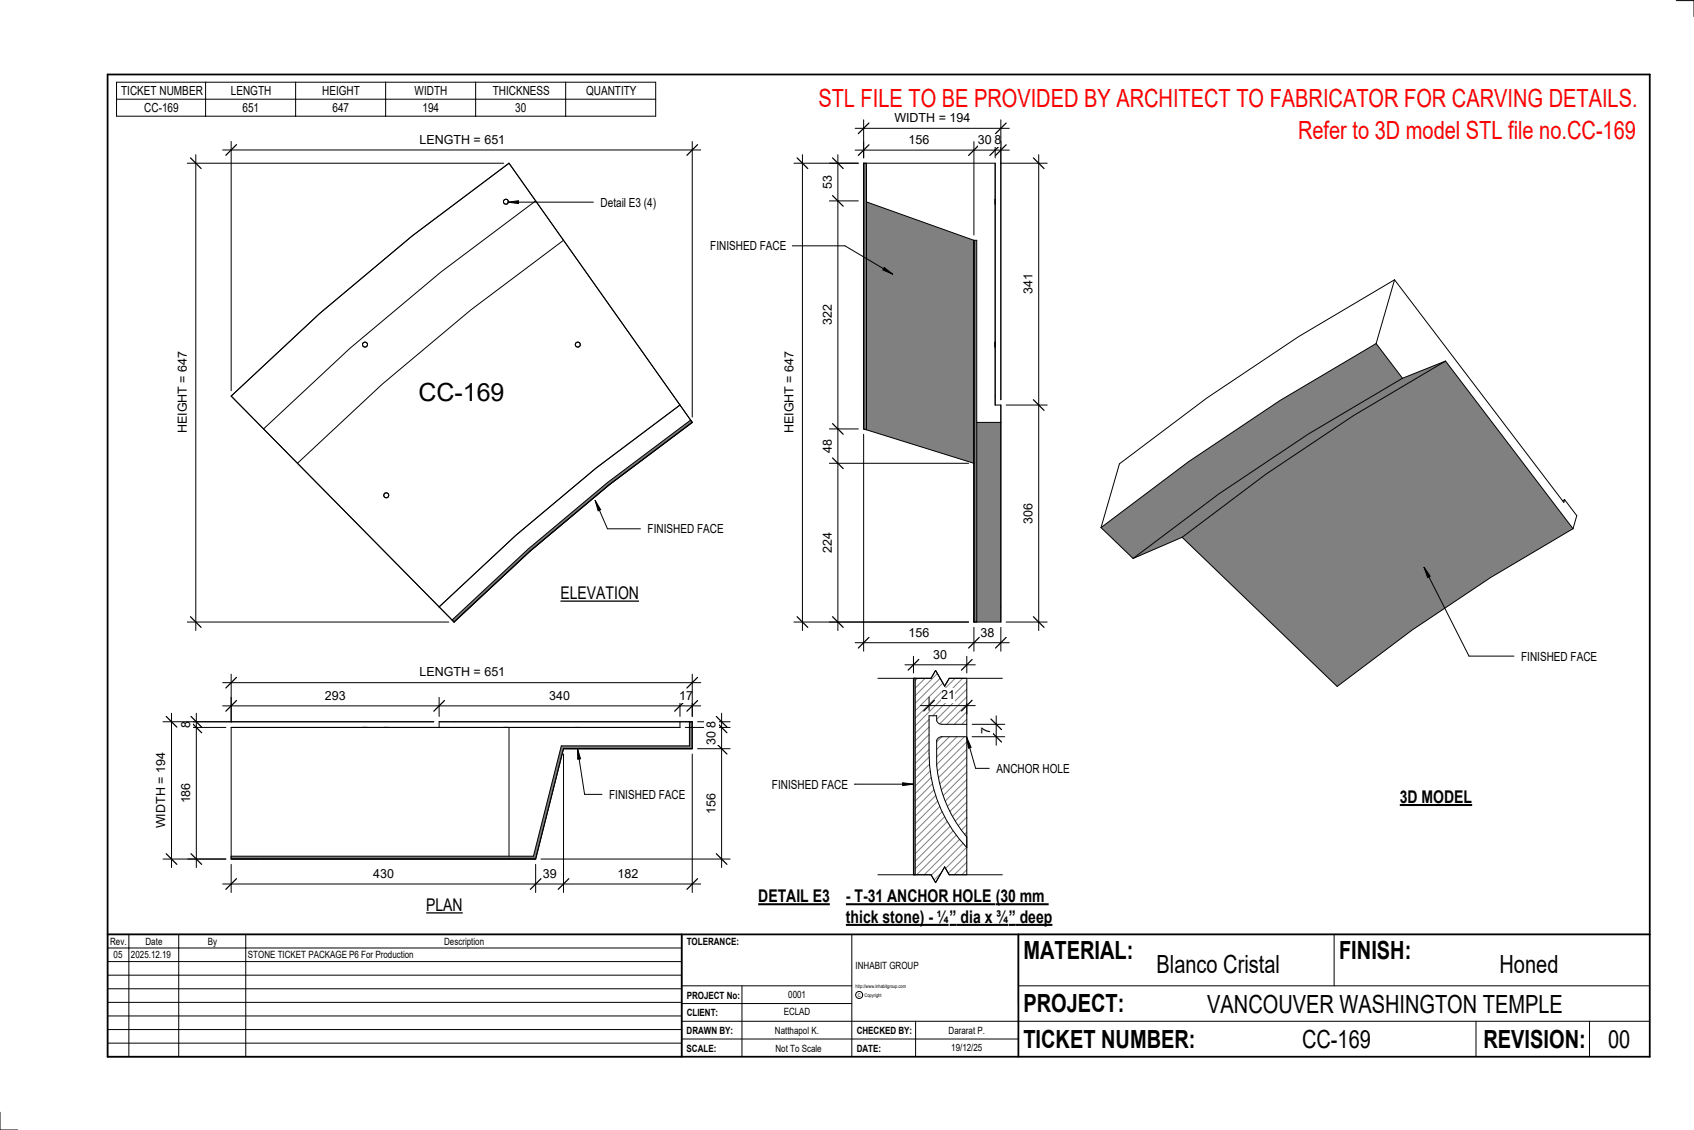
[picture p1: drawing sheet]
<svg xmlns="http://www.w3.org/2000/svg" width="914mm" height="610mm" viewBox="0 0 914 610" stroke-linecap="round" stroke-linejoin="round" font-family="sans-serif">
<g fill="#808080">
<path d="M638 290l45-34 48-32 49-29 69 90-44 26-43 29-40 30z"/>
<path d="M612 301a1052 1052 0 0 1 145-97l23-9-49 29-48 32-45 34z"/>
<path d="M594 285l48-36 49-33 52-31 14 19-51 30-48 32-46 35z"/>
</g>
<g fill="none" stroke="#000" stroke-width=".54">
<path d="M753 151l-52 31-49 33-48 35-10 35M753 151l-10 34M753 151l91 120 1-1M743 185l-52 31-49 33-48 36M743 185l14 19M780 195l-49 29-48 32-45 34M780 195l-23 9M780 195l69 90M757 204l-51 30-48 32-46 35M845 270h-2M845 270l6 8-2 7M594 285l18 16"/>
<path d="M638 290l-26 11M849 285l-44 26-43 29-40 30-84-80"/>
</g>
<g fill="#808080">
<path d="M468 109l58 21v120l-58-18z"/>
<path d="M527 228h13v108h-13z"/>
</g>
<path d="M526 130v206h1v-206zM466 88v143l2 1v-144z" fill="#7c7c7c"/>
<g fill="none" stroke="#000" stroke-width=".54">
<path d="M466 88v126M466 88v143M466 88h71M468 88v144l-2-1M537 88v126M537 88v131h3M466 108v123M468 109l58 21M537 107v3zM526 130v120l-60-19M526 130v206M526 130h1v206"/>
<path d="M537 185v2zM540 219v117M540 219v9M526 228v108M527 228h13M540 228v108M526 336h14"/>
</g>
<path d="M244 334l41-38 43-36 45-33 1 1-45 33-43 36-41 39z" fill="#7c7c7c"/>
<g fill="none" stroke="#000" stroke-width=".54">
<path d="M275 88l-52 39-50 42-48 45 120 122 41-39 43-36 45-33M275 88l99 140M275 88l14 20M367 219l-45 33-44 37-41 38M142 231l47-43 49-41 51-39 15 22-50 37-48 40-45 43zM244 334l41-38 43-36 45-33 1 1-45 33-43 36-41 39z"/>
<circle cx="273" cy="109" r="1.3"/>
<circle cx="197" cy="186" r="1.3"/>
<circle cx="312" cy="186" r="1.3"/>
<circle cx="208" cy="267" r="1.3"/>
</g>
<path d="M125 462h163l15-60h69v-13h2v15h-70l-15 59h-164z" fill="#7c7c7c"/>
<g fill="none" stroke="#000" stroke-width=".54">
<path d="M125 392h150M125 392v71M125 392h112M196 392h2zM207 392h3zM237 392h74M237 389h130M237 389h137M237 389v3M272 392h2zM275 392v70M275 392h92"/>
<path d="M311 392h2M313 392h54M367 389v3M367 389h7M372 389v13h-69l-15 60h-163M374 389v15M304 404l-15 59M304 404h70M125 463h150M125 463h164M142 463h147"/>
</g>
<path d="M494 366v106h9l2 4 5-8 2 4h10v-15a73 73 0 0 1-20-50v-21h4v3l2 2h14v-25h-10l-2 4-5-8-2 4zM506 398v1a67 67 0 0 0 4 32 69 69 0 0 0 12 21v-55h-14z" fill="#fff"/>
<path d="M493 366h1v106h-1z" fill="#7c7c7c"/>
<g fill="none" stroke="#808080" stroke-width=".54">
<path d="M495 366l-1 1M499 366l-5 5M506 363l-12 12M507 366l-13 13M509 368l-15 15M516 366l-22 21M520 366l-26 26M522 368l-19 18M522 372l-16 16M522 376l-15 15M522 380l-11 11M502 388l-8 8"/>
<path d="M502 392l-8 8M502 396l-8 8M508 397l-2 3M512 397l-6 7M517 397l-11 11M521 397l-15 15M522 384l-7 7M522 388l-3 3M502 400l-8 8M502 404l-8 8M502 408l-8 8M502 412l-8 8"/>
<path d="M502 416l-8 8M503 419l-9 9M522 400l-16 16M522 404l-15 16M522 408l-15 15M522 412l-14 14M522 416l-13 13M503 423l-9 9M504 426l-10 10M505 429l-11 11M506 432l-12 12M507 435l-13 13"/>
<path d="M509 438l-15 14M522 421l-12 11M522 425l-11 10M522 429l-9 9M522 433l-8 7M522 437l-6 6M510 441l-16 15M511 443l-17 18M513 446l-19 19M514 448l-20 21M516 451l-21 21M518 453l-19 19"/>
<path d="M520 455l-17 17M522 457l-12 12M522 441l-5 4M522 445l-3 3M522 449l-1 1M508 471l-4 4M522 461l-10 10M522 465l-7 7M522 469l-3 3"/>
</g>
<path d="M448 88h15M452 83v257M448 108h15M448 231h15M448 250h75M448 336h75M493 366h10l2-4 5 8 2-4h10v106h-10l-2-4-5 8-2-4h-10zM494 366v106M522 391h-14l-2-2v-3h-4a112 112 0 0 0 4 45 73 73 0 0 0 16 26M522 397h-14l-2 2a67 67 0 0 0 6 37 69 69 0 0 0 10 16" fill="none" stroke="#000" stroke-width=".54"/>
<path d="M449 85l6 6M449 106l6 5M449 229l6 5M449 247l6 6M449 333l6 5" fill="none" stroke="#000" stroke-width=".67"/>
<g fill="#fff">
<path d="M443 287h7v11h-7z"/>
<path d="M443 237h7v7h-7z"/>
<path d="M443 164h7v11h-7z"/>
<path d="M443 95h7v7h-7z"/>
</g>
<path d="M429 88h34M433 83v257M429 336h94" fill="none" stroke="#000" stroke-width=".54"/>
<path d="M430 85l6 6M430 333l6 5" fill="none" stroke="#000" stroke-width=".67"/>
<path d="M422 190h8v44h-8z" fill="#fff"/>
<path d="M466 76v9M526 76v51M537 76v9M540 76v140M462 81h83" fill="none" stroke="#000" stroke-width=".54"/>
<path d="M469 78l-6 6M529 78l-6 6M540 78l-6 6M543 78l-6 6" fill="none" stroke="#000" stroke-width=".67"/>
<g fill="#fff">
<path d="M490 72h11v7h-11z"/>
<path d="M528 72h7v7h-7z"/>
<path d="M537 72h4v7h-4z"/>
</g>
<path d="M466 234v117M526 338v13M540 338v13M462 347h83" fill="none" stroke="#000" stroke-width=".54"/>
<path d="M469 344l-6 6M529 344l-6 6M543 344l-6 6" fill="none" stroke="#000" stroke-width=".67"/>
<g fill="#fff">
<path d="M490 337h11v8h-11z"/>
<path d="M529 337h8v8h-8z"/>
</g>
<path d="M462 69h83M466 65v20M540 65v151" fill="none" stroke="#000" stroke-width=".54"/>
<path d="M469 66l-6 6M543 66l-6 6" fill="none" stroke="#000" stroke-width=".67"/>
<path d="M483 60h41v7h-41z" fill="#fff"/>
<path d="M540 88h25M561 83v257M543 219h22M543 336h22" fill="none" stroke="#000" stroke-width=".54"/>
<path d="M558 85l6 6M558 216l6 5M558 333l6 5" fill="none" stroke="#000" stroke-width=".67"/>
<g fill="#fff">
<path d="M551 272h8v11h-8z"/>
<path d="M551 148h8v11h-8z"/>
</g>
<path d="M274 109l6-1v2z" fill="#000"/>
<path d="M274 109l6-1v2zM274 109h46" fill="none" stroke="#000" stroke-width=".54"/>
<g fill="#fff">
<path d="M324 105h30v8h-30z"/>
<path d="M226 204h47v15h-47z"/>
</g>
<path d="M125 76v135M374 76v149M120 81h258" fill="none" stroke="#000" stroke-width=".54"/>
<path d="M128 78l-6 6M377 78l-6 6" fill="none" stroke="#000" stroke-width=".67"/>
<path d="M226 71h46v8h-46z" fill="#fff"/>
<path d="M101 88h171M106 83v257M101 336h141" fill="none" stroke="#000" stroke-width=".54"/>
<path d="M103 85l6 6M103 333l6 5" fill="none" stroke="#000" stroke-width=".67"/>
<path d="M95 190h7v44h-7z" fill="#fff"/>
<path d="M101 392h21M101 389h133M106 385v83M101 463h21" fill="none" stroke="#000" stroke-width=".54"/>
<path d="M103 390l6 5M103 386l6 6M103 461l6 5" fill="none" stroke="#000" stroke-width=".67"/>
<g fill="#fff">
<path d="M97 389h7v4h-7z"/>
<path d="M97 422h7v11h-7z"/>
</g>
<path d="M370 392h24M377 389h17M390 385v83M377 404h17M292 463h102" fill="none" stroke="#000" stroke-width=".54"/>
<path d="M387 390l5 5M387 386l5 6M387 401l5 6M387 461l5 5" fill="none" stroke="#000" stroke-width=".67"/>
<g fill="#fff">
<path d="M380 389h8v4h-8z"/>
<path d="M380 395h8v7h-8z"/>
<path d="M380 428h8v11h-8z"/>
</g>
<path d="M88 389h146M93 385v83M88 463h34" fill="none" stroke="#000" stroke-width=".54"/>
<path d="M90 386l5 6M90 461l5 5" fill="none" stroke="#000" stroke-width=".67"/>
<path d="M83 406h8v41h-8z" fill="#fff"/>
<path d="M125 376v14M237 376v10M367 376v10M374 376v10M120 381h258" fill="none" stroke="#000" stroke-width=".54"/>
<path d="M128 378l-6 6M240 378l-6 6M370 378l-6 6M377 378l-6 6" fill="none" stroke="#000" stroke-width=".67"/>
<g fill="#fff">
<path d="M175 371h11v8h-11z"/>
<path d="M297 371h11v8h-11z"/>
<path d="M367 371h7v8h-7z"/>
</g>
<path d="M120 368h258M125 364v26M374 364v22" fill="none" stroke="#000" stroke-width=".54"/>
<path d="M128 365l-6 6M377 365l-6 6" fill="none" stroke="#000" stroke-width=".67"/>
<path d="M226 359h46v7h-46z" fill="#fff"/>
<path d="M304 407v74M374 407v74M120 477h258M125 466v15M289 466v15" fill="none" stroke="#000" stroke-width=".54"/>
<path d="M128 474l-6 6M292 474l-6 6M307 474l-6 6M377 474l-6 6" fill="none" stroke="#000" stroke-width=".67"/>
<g fill="#fff">
<path d="M201 467h11v8h-11z"/>
<path d="M293 467h7v8h-7z"/>
<path d="M333 467h11v8h-11z"/>
</g>
<path d="M474 366h29l2-4 5 8 2-4h29M461 423h32M487 422l6 1-6 1zM474 472h29l2 4 5-8 2 4h29" fill="none" stroke="#000" stroke-width=".54"/>
<path d="M487 422l6 1-6 1z" fill="#000"/>
<g fill="#fff">
<path d="M417 419h40v8h-40z"/>
<path d="M409 478h39v11h-39z"/>
</g>
<path d="M409 488h39" fill="none" stroke="#000" stroke-width="1.1" stroke-linecap="butt"/>
<g fill="#fff">
<path d="M457 478h80v11h-80z"/>
<path d="M537 478h29v11h-29z"/>
<path d="M457 489h56v11h-56z"/>
<path d="M513 489h3v11h-3z"/>
<path d="M516 489h28v11h-28z"/>
<path d="M544 489h4v11h-4z"/>
<path d="M548 489h20v11h-20z"/>
</g>
<path d="M457 488h80M457 499h55M513 499h31M537 488h29M544 499h24" fill="none" stroke="#000" stroke-width="1.1" stroke-linecap="butt"/>
<path d="M525 397h17M525 391h17M538 386v16" fill="none" stroke="#000" stroke-width=".54"/>
<path d="M535 395l6 5M535 388l6 6" fill="none" stroke="#000" stroke-width=".67"/>
<path d="M528 392h8v4h-8z" fill="#fff"/>
<path d="M502 376v7M522 379v6M497 381h29" fill="none" stroke="#000" stroke-width=".54"/>
<path d="M504 378l-5 6M525 378l-6 6" fill="none" stroke="#000" stroke-width=".67"/>
<path d="M508 371h7v8h-7z" fill="#fff"/>
<path d="M522 398l2 5-1 1z" fill="#000"/>
<path d="M522 398l2 5-1 1zM522 398l5 17h7" fill="none" stroke="#000" stroke-width=".54"/>
<path d="M538 411h39v7h-39z" fill="#fff"/>
<path d="M488 359h38M493 354v9M522 354v9" fill="none" stroke="#000" stroke-width=".54"/>
<path d="M496 356l-6 6M525 356l-6 6" fill="none" stroke="#000" stroke-width=".67"/>
<path d="M504 349h7v8h-7z" fill="#fff"/>
<g fill="none" stroke="#000" stroke-width=".54">
<path d="M905 0h9v9M460 504v66M720 504v28M891 504h-341v37M368 532h92M401 532v38M550 532h341M368 551h523M368 541h92M494 551v19M797 551v19M858 551v19"/>
<path d="M368 561h182M0 600v10h10"/>
<circle cx="464" cy="537" r="1.9"/>
</g>
<path d="M58 40h833v530h-833zM58 504h833M368 504v66M550 504v66" fill="none" stroke="#000" stroke-width=".96"/>
<g fill="#fff">
<path d="M652 534h192v15h-192z"/>
<path d="M513 562h17v6h-17z"/>
<path d="M425 533h10v6h-10z"/>
<path d="M423 543h15v6h-15z"/>
<path d="M418 553h24v6h-24z"/>
<path d="M624 513h68v15h-68z"/>
<path d="M809 513h33v15h-33z"/>
<path d="M512 553h20v6h-20z"/>
<path d="M703 553h37v15h-37z"/>
<path d="M442 45h443v16h-443z"/>
<path d="M868 553h12v15h-12z"/>
<path d="M61 512h5v6h-5z"/>
<path d="M701 63h184v15h-184z"/>
<path d="M303 315h42v10h-42z"/>
</g>
<path d="M303 324h42" fill="none" stroke="#000" stroke-width=".69" stroke-linecap="butt"/>
<path d="M230 483h20v11h-20z" fill="#fff"/>
<path d="M230 492h20" fill="none" stroke="#000" stroke-width=".69" stroke-linecap="butt"/>
<path d="M756 424h39v12h-39z" fill="#fff"/>
<path d="M756 434h39" fill="none" stroke="#000" stroke-width="1.1" stroke-linecap="butt"/>
<g fill="none" stroke="#000" stroke-width=".54">
<path d="M63 44h291v19h-291zM63 54h291M111 44v19M160 44v19M208 44v19M257 44v19M305 44v19M321 270l3 5-1 1zM321 270l7 15h18M58 504h310v66h-310zM58 519h310M58 511h310"/>
<path d="M70 504v66M96 504v66M133 504v66M58 533h310M58 526h310M58 555h310M58 548h310M58 541h310M58 563h310"/>
</g>
<path d="M321 270l3 5-1 1z" fill="#000"/>
<path d="M350 282h40v7h-40z" fill="#fff"/>
<path d="M428 133h28l26 15M477 144l5 4-5-2z" fill="none" stroke="#000" stroke-width=".54"/>
<path d="M477 144l5 4-5-2z" fill="#000"/>
<path d="M383 129h41v8h-41z" fill="#fff"/>
<path d="M769 306l3 5-1 1z" fill="#000"/>
<path d="M769 306l3 5-1 1zM769 306l24 48h24" fill="none" stroke="#000" stroke-width=".54"/>
<path d="M821 350h41v8h-41z" fill="#fff"/>
<path d="M312 404l1 5-1 1z" fill="#000"/>
<path d="M312 404l1 5-1 1zM312 404l4 25h9" fill="none" stroke="#000" stroke-width=".54"/>
<path d="M329 425h40v7h-40z" fill="#fff"/>
<g font-size="13.5" fill="#f00">
<text x="442" y="58">STL FILE TO BE PROVIDED BY ARCHITECT TO FABRICATOR FOR CARVING DETAILS.</text>
<text x="701" y="75">Refer to 3D model STL file no.CC-169</text>
</g>
<g font-size="13.5">
<text x="226" y="216">CC-169</text>
<text x="552" y="517">MATERIAL:</text>
<text x="723" y="517">FINISH:</text>
<text x="624" y="525">Blanco Cristal</text>
<text x="809" y="525">Honed</text>
<text x="552" y="546">PROJECT:</text>
<text x="652" y="546">VANCOUVER WASHINGTON TEMPLE</text>
<text x="552" y="565">TICKET NUMBER:</text>
<text x="703" y="565">CC-169</text>
<text x="801" y="565">REVISION:</text>
<text x="868" y="565">00</text>
</g>
<g font-size="9.4">
<text x="303" y="323">ELEVATION</text>
<text x="756" y="433">3D MODEL</text>
<text x="230" y="491">PLAN</text>
<text x="409" y="487">DETAIL E3</text>
<text x="457" y="487">- T-31 ANCHOR HOLE</text>
<text x="537" y="487">(30 mm</text>
<text x="457" y="498">thick stone) - ¼</text>
<text x="513" y="498">”</text>
<text x="519" y="498">dia x ¾</text>
<text x="544" y="498">”</text>
<text x="550" y="498">deep</text>
</g>
<g font-size="6.7">
<text x="65" y="51">TICKET NUMBER</text>
<text x="125" y="51">LENGTH</text>
<text x="174" y="51">HEIGHT</text>
<text x="224" y="51">WIDTH</text>
<text x="266" y="51">THICKNESS</text>
<text x="316" y="51">QUANTITY</text>
<text x="78" y="60">CC-169</text>
<text x="131" y="60">651</text>
<text x="179" y="60">647</text>
<text x="228" y="60">194</text>
<text x="278" y="60">30</text>
<text x="483" y="66">WIDTH = 194</text>
<text x="226" y="78">LENGTH = 651</text>
<text x="490" y="78">156</text>
<text x="528" y="78">30</text>
<text x="537" y="78">8</text>
<text x="449" y="102" transform="rotate(-90 449 102)">53</text>
<text x="324" y="111">Detail E3 (4)</text>
<text x="383" y="135">FINISHED FACE</text>
<text x="557" y="159" transform="rotate(-90 557 159)">341</text>
<text x="449" y="175" transform="rotate(-90 449 175)">322</text>
<text x="101" y="234" transform="rotate(-90 101 234)">HEIGHT = 647</text>
<text x="428" y="234" transform="rotate(-90 428 234)">HEIGHT = 647</text>
<text x="449" y="244" transform="rotate(-90 449 244)">48</text>
<text x="350" y="288">FINISHED FACE</text>
<text x="557" y="283" transform="rotate(-90 557 283)">306</text>
<text x="449" y="298" transform="rotate(-90 449 298)">224</text>
<text x="490" y="343">156</text>
<text x="529" y="343">38</text>
<text x="504" y="355">30</text>
<text x="821" y="356">FINISHED FACE</text>
<text x="226" y="365">LENGTH = 651</text>
<text x="175" y="377">293</text>
<text x="297" y="377">340</text>
<text x="367" y="377">17</text>
<text x="508" y="377">21</text>
<text x="103" y="393" transform="rotate(-90 103 393)">8</text>
<text x="386" y="393" transform="rotate(-90 386 393)">8</text>
<text x="534" y="396" transform="rotate(-90 534 396)">7</text>
<text x="386" y="402" transform="rotate(-90 386 402)">30</text>
<text x="538" y="417">ANCHOR HOLE</text>
<text x="417" y="425">FINISHED FACE</text>
<text x="329" y="431">FINISHED FACE</text>
<text x="103" y="433" transform="rotate(-90 103 433)">186</text>
<text x="386" y="439" transform="rotate(-90 386 439)">156</text>
<text x="89" y="447" transform="rotate(-90 89 447)">WIDTH = 194</text>
<text x="201" y="474">430</text>
<text x="293" y="474">39</text>
<text x="333" y="474">182</text>
</g>
<g font-size="5.4">
<text x="59" y="510">Rev.</text>
<text x="79" y="510">Date</text>
<text x="112" y="510">By</text>
<text x="240" y="510">Description</text>
<text x="371" y="510">TOLERANCE:</text>
<text x="61" y="517">05</text>
<text x="71" y="517">2025.12.19</text>
<text x="134" y="517">STONE TICKET PACKAGE P6 For Production</text>
<text x="462" y="523">INHABIT GROUP</text>
<text x="371" y="539">PROJECT No:</text>
<text x="425" y="538">0001</text>
<text x="371" y="548">CLIENT:</text>
<text x="423" y="548">ECLAD</text>
<text x="371" y="558">DRAWN BY:</text>
<text x="418" y="558">Natthapol K.</text>
<text x="462" y="558">CHECKED BY:</text>
<text x="512" y="558">Dararat P.</text>
<text x="371" y="567">SCALE:</text>
<text x="419" y="567">Not To Scale</text>
<text x="462" y="567">DATE:</text>
<text x="513" y="567">19/12/25</text>
</g>
<g font-size="2.7">
<text x="462" y="533">http://www.inhabitgroup.com</text>
<text x="463" y="538">C</text>
<text x="467" y="538">Copyright</text>
</g>
</svg>
